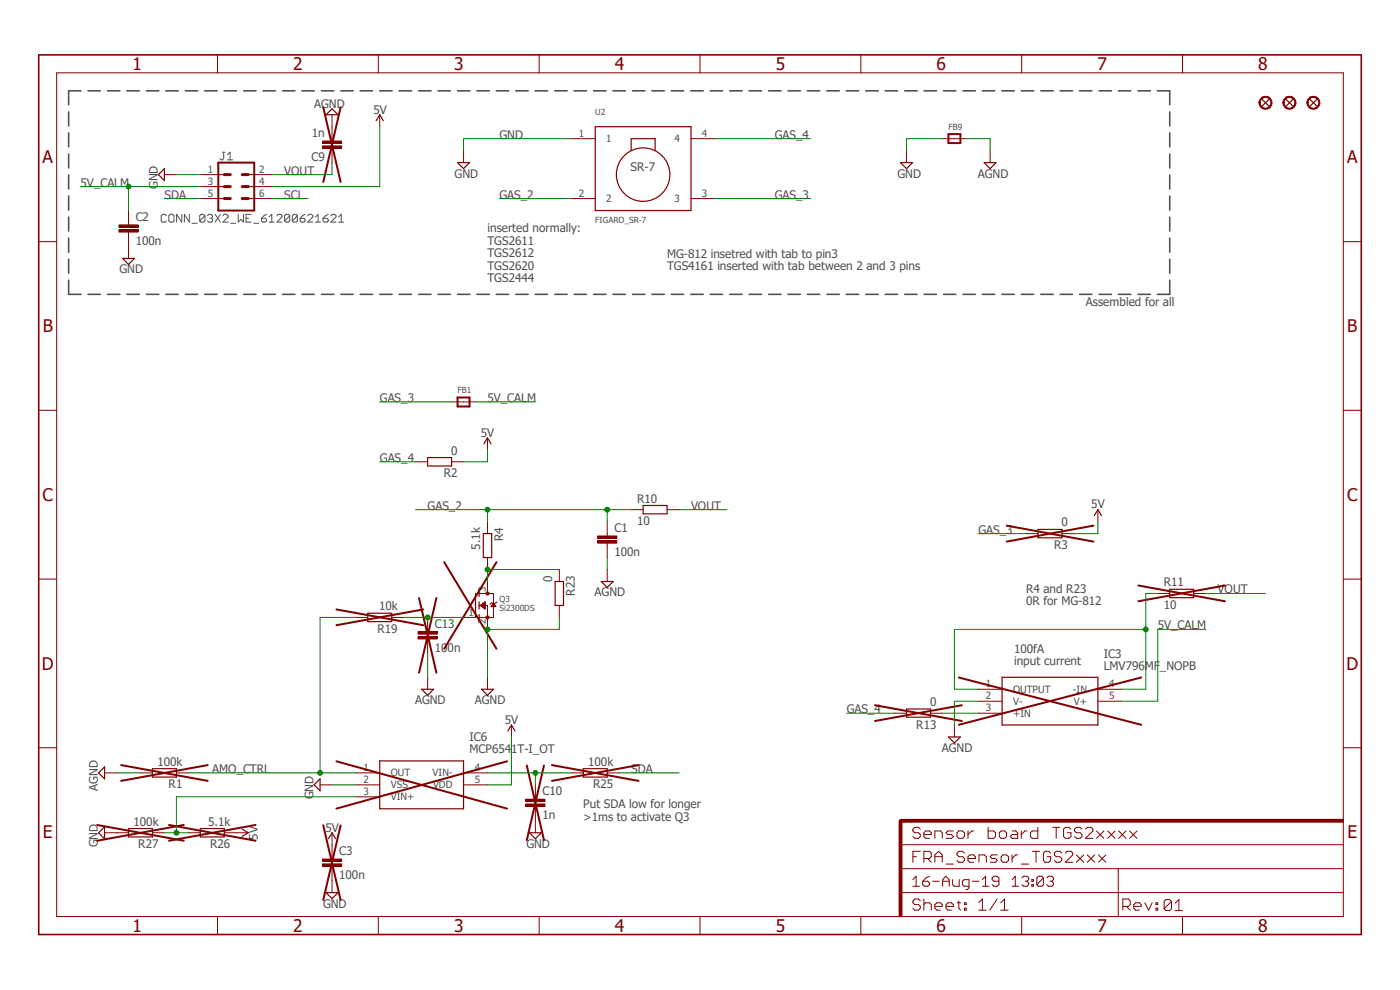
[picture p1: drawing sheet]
<svg xmlns="http://www.w3.org/2000/svg" width="297mm" height="210mm" viewBox="0 0 297 210" stroke-linecap="round" stroke-linejoin="round" font-family="sans-serif">
<path d="M7.9 11.3l281.2 187.3M289.1 11.3l-281.2 187.3" fill="none" stroke="#fff" stroke-width=".21"/>
<g fill="none" stroke="#505050" stroke-width=".34">
<path d="M17.2 19.3h-2.6v2.9M18.7 19.3h2.6M22.8 19.3h2.6M26.9 19.3h2.6M31.1 19.3h2.6M35.2 19.3h2.6M39.3 19.3h2.7M43.4 19.3h2.7M47.5 19.3h2.7M51.7 19.3h2.6M55.8 19.3h2.6M59.9 19.3h2.7"/>
<path d="M64.1 19.3h2.6M68.2 19.3h2.6M72.3 19.3h2.6M76.4 19.3h2.6M80.6 19.3h2.6M84.7 19.3h2.6M88.8 19.3h2.6M92.9 19.3h2.6M97.1 19.3h2.6M101.2 19.3h2.6M105.3 19.3h2.6M109.4 19.3h2.7"/>
<path d="M113.5 19.3h2.7M117.7 19.3h2.6M121.8 19.3h2.6M125.9 19.3h2.7M130 19.3h2.7M134.2 19.3h2.6M138.3 19.3h2.6M142.4 19.3h2.6M146.6 19.3h2.6M150.7 19.3h2.6M154.8 19.3h2.6M158.9 19.3h2.6"/>
<path d="M163.1 19.3h2.6M167.2 19.3h2.6M171.3 19.3h2.6M175.4 19.3h2.7M179.5 19.3h2.7M183.7 19.3h2.6M187.8 19.3h2.6M191.9 19.3h2.7M196 19.3h2.7M200.2 19.3h2.6M204.3 19.3h2.6M208.4 19.3h2.6"/>
<path d="M212.6 19.3h2.6M216.7 19.3h2.6M220.8 19.3h2.6M224.9 19.3h2.6M229 19.3h2.6M233.2 19.3h2.6M237.3 19.3h2.6M241.4 19.3h2.7M245.5 19.3h2.7v2.9M14.6 23.7v3M14.6 28.2v3M14.6 32.7v2.9"/>
<path d="M14.6 37.1v3M248.2 23.7v3M248.2 28.2v3M248.2 32.7v2.9M248.2 37.1v3M14.6 59.4v3h2.6M14.6 41.6v3M14.6 46.1v2.9M14.6 50.5v3M14.6 55v3M248.2 41.6v3M248.2 46.1v2.9"/>
<path d="M248.2 50.5v3M248.2 55v3M248.2 59.4v3h-2.7M18.7 62.4h2.6M22.8 62.4h2.6M26.9 62.4h2.6M31.1 62.4h2.6M35.2 62.4h2.6M39.3 62.4h2.7M43.4 62.4h2.7M47.5 62.4h2.7M51.7 62.4h2.6"/>
<path d="M55.8 62.4h2.6M59.9 62.4h2.7M64.1 62.4h2.6M68.2 62.4h2.6M72.3 62.4h2.6M76.4 62.4h2.6M80.6 62.4h2.6M84.7 62.4h2.6M88.8 62.4h2.6M92.9 62.4h2.6M97.1 62.4h2.6M101.2 62.4h2.6"/>
<path d="M105.3 62.4h2.6M109.4 62.4h2.7M113.5 62.4h2.7M117.7 62.4h2.6M121.8 62.4h2.6M125.9 62.4h2.7M130 62.4h2.7M134.2 62.4h2.6M138.3 62.4h2.6M142.4 62.4h2.6M146.6 62.4h2.6M150.7 62.4h2.6"/>
<path d="M154.8 62.4h2.6M158.9 62.4h2.6M163.1 62.4h2.6M167.2 62.4h2.6M171.3 62.4h2.6M175.4 62.4h2.7M179.5 62.4h2.7M183.7 62.4h2.6M187.8 62.4h2.6M191.9 62.4h2.7M196 62.4h2.7M200.2 62.4h2.6"/>
<path d="M204.3 62.4h2.6M208.4 62.4h2.6M212.6 62.4h2.6M216.7 62.4h2.6M220.8 62.4h2.6M224.9 62.4h2.6M229 62.4h2.6M233.2 62.4h2.6M237.3 62.4h2.6M241.4 62.4h2.7"/>
</g>
<g fill="none" stroke="#505050" stroke-width=".21">
<path d="M47.2 32.3h.5M47.5 32.3v1.4l-.3 .2h-.3l-.2-.2M48.3 33.9h1.1M48.3 32.8l.5-.5v1.6M35.3 45.8l-.3-.3h-.5l-.3 .3v1.1l.3 .2h.5l.3-.2M36.1 45.5h.5l.3 .3v1.1l-.3 .2h-.5l-.3-.2v-1.1zM38.6 45.5v1.6l-1.1-1.6v1.6M40.2 45.5v1.6l-1.1-1.6v1.6M40.7 47.4h1.1M43.5 45.8l-.3-.3h-.6l-.2 .3v1.1M43.5 45.8v1.1l-.3 .2h-.6l-.2-.2M43.5 45.8l-1.1 1.1"/>
<path d="M44 45.8l.3-.3h.5l.3 .3v.2l-.3 .3M44.5 46.3h.3M44.8 46.3l.3 .3v.3l-.3 .2h-.5l-.3-.2M45.6 45.5l1.1 1.6M46.7 45.5l-1.1 1.6M47.3 45.8l.2-.3h.6l.3 .3v.2l-1.1 1.1h1.1M48.9 47.4h1.1M50.5 45.5v1.6l.6-.5 .5 .5v-1.6M52.2 46.3h.5M53.3 45.5h-1.1v1.6h1.1M53.8 47.4h1.1M55.5 46.3h.8l.3 .3v.3l-.3 .2h-.5l-.3-.2z"/>
<path d="M56.6 45.5l-1.1 .8M57.1 47.1h1.1M57.1 46l.6-.5v1.6M58.8 45.8l.2-.3h.6l.2 .3v.2l-1 1.1h1M61.5 45.8l-.3-.3h-.5l-.3 .3v1.1M61.5 45.8v1.1l-.3 .2h-.5l-.3-.2M61.5 45.8l-1.1 1.1M63.1 45.8l-.3-.3h-.5l-.3 .3v1.1M63.1 45.8v1.1l-.3 .2h-.5l-.3-.2M63.1 45.8l-1.1 1.1M63.7 46.3h.8l.2 .3v.3l-.2 .2h-.6l-.2-.2zM64.7 45.5l-.5 .3-.5 .5"/>
<path d="M65.3 45.8l.3-.3h.5l.3 .3v.2l-1.1 1.1h1.1M66.9 47.1h1.1M66.9 46l.6-.5v1.6M68.5 46.3h.9l.2 .3v.3l-.2 .2h-.6l-.3-.2zM69.6 45.5l-1.1 .8M70.2 45.8l.3-.3h.5l.3 .3v.2l-1.1 1.1h1.1M71.8 47.1h1.1M71.8 46l.6-.5v1.6"/>
</g>
<path d="M190.8 174.1h.5v20.3h-.5z" fill-rule="evenodd" fill="#800000"/>
<path d="M190.8 174.1h.5v20.3h-.5z" fill="none" stroke="#800000" stroke-width=".21"/>
<path d="M191 173.8h94v.6h-94z" fill-rule="evenodd" fill="#800000"/>
<g fill="none" stroke="#800000" stroke-width=".21">
<path d="M12 15.5h273v178.9h-273zM46.1 11.6v3.9M80.3 11.6v3.9M114.4 11.6v3.9M148.5 11.6v3.9M182.6 11.6v3.9M216.7 11.6v3.9M250.9 11.6v3.9M8.2 51.3h3.8M285 51.3h3.8M8.2 87h3.8M285 87h3.8"/>
<path d="M103.4 110.7v2.5M103.4 118.3v2.5M128.8 113.2v.5M128.8 115.2v.5M133.9 108.1h2.5M141.5 108.1h2.6M8.2 122.9h3.8M285 122.9h3.8M8.2 158.6h3.8M285 158.6h3.8M191 173.8h94v.6h-94zM191.1 179.2h93.9"/>
<path d="M195.2 175.9l-.3-.4h-.8l-.4 .4v.4l.4 .4h.8l.3 .3v.5l-.3 .3h-.8l-.4-.3M196 177h1.6v-.3l-.4-.4h-.8l-.4 .4v.8l.4 .3h.8M198.3 177.8v-1.5h1.2l.4 .4v1.1M202.3 176.3h-1.2l-.4 .4 .4 .3h.7l.5 .5-.5 .3h-1.1M203.4 176.3h.8l.4 .4v.8l-.4 .3h-.8l-.4-.3v-.8zM205.4 176.3v1.5M206.5 176.3h-.3l-.8 .7M209.6 175.5v2.3h1.2l.4-.3v-.8l-.4-.4h-1.2M212.4 176.3h.7l.4 .4v.8l-.4 .3h-.7l-.4-.3v-.8zM214.7 176.3h.8l.4 .4v1.1h-1.2l-.4-.3 .4-.5h1.2M216.7 176.3v1.5M217.8 176.3h-.4l-.7 .7"/>
<path d="M220.2 175.5v2.3h-1.2l-.4-.3v-.8l.4-.4h1.2M223.3 175.5h1.5M224.1 175.5v2.3M227.2 175.9l-.4-.4h-.8l-.4 .4v1.6l.4 .3h.8l.4-.3v-.8h-.8M229.5 175.9l-.3-.4h-.9l-.3 .4v.4l.3 .4h.9l.3 .3v.5l-.3 .3h-.9l-.3-.3M230.3 175.9l.4-.4h.8l.4 .4v.4l-1.6 1.5h1.6M232.6 176.3l1.6 1.5M234.2 176.3l-1.6 1.5M235 176.3l1.6 1.5M236.6 176.3l-1.6 1.5M237.3 176.3l1.6 1.5M238.9 176.3l-1.6 1.5"/>
<path d="M239.6 176.3l1.6 1.5M241.2 176.3l-1.6 1.5M46.1 194.4v3.8M80.3 194.4v3.8M114.4 194.4v3.8M148.5 194.4v3.8M182.6 194.4v3.8M191.1 189.4h93.9M191.1 184.3h93.9M193.7 181.7h.7M193.7 186.6l.7-.7v2.1M193.7 188h1.4"/>
<path d="M195.2 180.6h-1.5v2.3M195.2 191.1l-.3-.4h-.8l-.4 .4v.4l.4 .4h.8l.3 .4v.4l-.3 .4h-.8l-.4-.4M195.7 186.9h1.1l.4 .4v.4l-.4 .3h-.7l-.4-.3zM196 182.1h1.2l.4-.4v-.7l-.4-.4h-1.2v2.3M196 190.7v2.4M196 191.9l.4-.4h.8l.4 .4v1.2M196.8 182.1l.8 .8M197.2 185.9l-.7 .3-.8 .7M197.9 186.9h1.4M198.3 181.7h1.6M198.3 182.9v-1.5l.8-.8 .8 .8v1.5M198.3 192.3h1.6v-.4l-.4-.4h-.7l-.5 .4v.8l.5 .4h.7"/>
<path d="M200 186.9h1.4M200 188v-1.4l.7-.7 .7 .7v1.4M200.7 183.3h1.6M200.7 192.3h1.6v-.4l-.5-.4h-.7l-.4 .4v.8l.4 .4h.7M202.1 186.6v1.1l.3 .3h1.1v-1.4M203 191.5h.8M203.4 191.1v1.6l.4 .4M204.6 181l-.4-.4h-.8l-.4 .4v.4l.4 .3h.8l.4 .4v.4l-.4 .4h-.8l-.4-.4M204.6 191.5h.4v.4h-.4zM204.6 192.7h.4v.4h-.4zM205.4 182.1h1.5v-.4l-.4-.3h-.8l-.3 .3v.8l.3 .4h.8M205.6 188h-1l-.4-.3v-.8l.4-.3h1v1.7l-.4 .4h-.3"/>
<path d="M206.3 186.9h1.4M207.6 191.5l.8-.8v2.4M207.6 193.1h1.6M207.7 182.9v-1.5h1.2l.4 .3v1.2M208.4 188h1.4M208.4 186.6l.7-.7v2.1M211.5 190.7l-1.5 2.4M211.6 181.4h-1.2l-.3 .3 .3 .4h.8l.4 .4-.4 .4h-1.1M211.9 186.9h-1l-.4-.3v-.4l.4-.3h.6l.4 .3v1.5l-.4 .3h-.6l-.4-.3M212.3 193.1h1.6M212.3 191.5l.8-.8v2.4M212.4 181.7l.4-.3h.7l.5 .3v.8l-.5 .4h-.7l-.4-.4z"/>
<path d="M214.7 181.4v1.5M214.7 188h1.4M214.7 186.6l.7-.7v2.1M215.9 181.4h-.4l-.8 .7M216.7 183.3h1.5M216.7 194.4v3.8M216.8 186.2l.4-.3h.6l.4 .3v.4l-.4 .3M217.5 186.9h.3M217.8 186.9l.4 .4v.4l-.4 .3h-.6l-.4-.3M218.9 187.7h.3v.3h-.3zM218.9 186.6h.3v.3h-.3zM219 180.6h1.6"/>
<path d="M219.8 180.6v2.3M221.4 186.2v1.5l-.4 .3h-.7l-.3-.3M221.4 186.2l-.4-.3h-.7l-.3 .3v1.5M221.4 186.2l-1.4 1.5M222.1 186.2l.3-.3h.7l.4 .3v.4l-.4 .3M222.8 186.9h.3M222.9 181l-.4-.4h-.8l-.3 .4v1.5l.3 .4h.8l.4-.4v-.8h-.8M223.1 186.9l.4 .4v.4l-.4 .3h-.7l-.3-.3M225.3 181l-.5-.4h-.7l-.4 .4v.4l.4 .3h.7l.5 .4v.4l-.5 .4h-.7l-.4-.4M226 181l.4-.4h.8l.4 .4v.4l-1.6 1.5h1.6M228.3 181.4l1.6 1.5M229.9 181.4l-1.6 1.5"/>
<path d="M230.7 181.4l1.5 1.5M232.2 181.4l-1.5 1.5M233 181.4l1.6 1.5M234.6 181.4l-1.6 1.5M237.2 184.3v10.2M238.2 192.3h1.2l.4-.4v-.8l-.4-.4h-1.2v2.4M239 192.3l.8 .8M240.5 192.3h1.6v-.4l-.4-.4h-.8l-.4 .4v.8l.4 .4h.8M242.9 191.5l.8 1.6 .7-1.6M245.2 192.7h.4v.4h-.4zM245.2 191.5h.4v.4h-.4zM248.5 191.2l-.4-.4h-.7l-.4 .4v1.6"/>
<path d="M248.5 191.2v1.6l-.4 .4h-.7l-.4-.4M248.5 191.2l-1.5 1.6M249.3 193.2h1.6M249.3 191.6l.8-.8v2.4M250.9 194.4v3.8"/>
</g>
<path d="M192.3 174.1h-1.2v1.3" fill="none" stroke="#800000" stroke-width=".64"/>
<path d="M8.2 11.6h280.6v186.6h-280.6z" fill="none" stroke="#800000" stroke-width=".34"/>
<path d="M102.5 113.2h1.8v5.1h-1.8zM136.4 107.2h5.1v1.8h-5.1z" fill="none" stroke="#800000" stroke-width=".25"/>
<path d="M126.8 114.7h4.1v.5h-4.1z" fill-rule="evenodd" fill="#800000"/>
<path d="M126.8 114.7h4.1v.5h-4.1z" fill="none" stroke="#800000" stroke-width=".21"/>
<path d="M126.8 113.7h4.1v.5h-4.1z" fill-rule="evenodd" fill="#800000"/>
<g fill="none" stroke="#800000" stroke-width=".21">
<path d="M42.5 37h5.1M42.5 39.6h5.1M52.7 37h5M52.7 39.6h5M27.3 47.2v.5M27.3 49.2v.5M42.5 42.1h5.1M52.7 42.1h5M126.8 113.7h4.1v.5h-4.1zM128.8 110.7v2.5M128.8 115.7v2.6M207.5 146.2h5.1"/>
<path d="M207.5 148.8h5.1M207.5 151.3h5.1M232.9 146.2h5.1M232.9 148.8h5.1"/>
</g>
<path d="M212.6 143.7h20.3v10.1h-20.3z" fill="none" stroke="#800000" stroke-width=".25"/>
<path d="M46.3 34.5h7.6v10.2h-7.6zM203.4 143.7l38.7 10.1M242.1 143.7l-38.7 10.1" fill="none" stroke="#800000" stroke-width=".42"/>
<path d="M47.6 39.6h1.3M47.6 37h1.3M51.4 39.6h1.3M51.4 37h1.3M47.6 42.1h1.3M51.4 42.1h1.3" fill="none" stroke="#800000" stroke-width=".64"/>
<path d="M25.2 48.7h4.1v.5h-4.1z" fill-rule="evenodd" fill="#800000"/>
<path d="M25.2 48.7h4.1v.5h-4.1z" fill="none" stroke="#800000" stroke-width=".21"/>
<path d="M25.2 47.7h4.1v.5h-4.1z" fill-rule="evenodd" fill="#800000"/>
<path d="M199.9 29.4h5.1M25.2 47.7h4.1v.5h-4.1zM27.3 44.7v2.5M27.3 49.7v5.1M245.6 125.9h2.6M253.2 125.9h2.6" fill="none" stroke="#800000" stroke-width=".21"/>
<path d="M267.7 21l1.5 1.6M269.2 21l-1.5 1.6M26 54.8h2.5l-1.2 1.3zM248.2 125h5v1.8h-5z" fill="none" stroke="#800000" stroke-width=".25"/>
<path d="M201.2 28.4h2.6v2h-2.6zM241.5 124.2l18.4 3.4M259.9 124.2l-18.4 3.4" fill="none" stroke="#800000" stroke-width=".42"/>
<path d="M267.4 20.9a1.39 1.39 0 0 1 2.2 .2 1.39 1.39 0 0 1-.7 2.1 1.39 1.39 0 0 1-1.8-1.4h.2a1.13 1.13 0 0 1 1.6-1.1 1.13 1.13 0 0 1 .4 1.8 1.13 1.13 0 0 1-1.9-.3l-.1-.4h-.2z" fill-rule="evenodd" fill="#800000"/>
<path d="M267.4 20.9a1.39 1.39 0 0 1 2.2 .2 1.39 1.39 0 0 1-.7 2.1 1.39 1.39 0 0 1-1.8-1.4h.2a1.13 1.13 0 0 1 1.6-1.1 1.13 1.13 0 0 1 .4 1.8 1.13 1.13 0 0 1-1.9-.3l-.1-.4h-.2z" fill="none" stroke="#800000" stroke-width=".21"/>
<path d="M277.9 21l1.5 1.6M279.4 21l-1.5 1.6" fill="none" stroke="#800000" stroke-width=".25"/>
<path d="M277.6 20.9a1.39 1.39 0 0 1 2.2 .2 1.39 1.39 0 0 1-.8 2.1 1.39 1.39 0 0 1-1.8-1.4h.3a1.13 1.13 0 0 1 1.5-1.1 1.13 1.13 0 0 1 .4 1.8 1.13 1.13 0 0 1-1.8-.3l-.1-.4h-.3z" fill-rule="evenodd" fill="#800000"/>
<path d="M277.6 20.9a1.39 1.39 0 0 1 2.2 .2 1.39 1.39 0 0 1-.8 2.1 1.39 1.39 0 0 1-1.8-1.4h.3a1.13 1.13 0 0 1 1.5-1.1 1.13 1.13 0 0 1 .4 1.8 1.13 1.13 0 0 1-1.8-.3l-.1-.4h-.3z" fill="none" stroke="#800000" stroke-width=".21"/>
<path d="M272.8 21l1.5 1.6M274.3 21l-1.5 1.6" fill="none" stroke="#800000" stroke-width=".25"/>
<path d="M272.5 20.9a1.39 1.39 0 0 1 2.2 .2 1.39 1.39 0 0 1-.8 2.1 1.39 1.39 0 0 1-1.7-1.4h.2a1.13 1.13 0 0 1 1.5-1.1 1.13 1.13 0 0 1 .4 1.8 1.13 1.13 0 0 1-1.8-.3l-.1-.4h-.2z" fill-rule="evenodd" fill="#800000"/>
<path d="M192.3 32v2.5M210.1 32v2.5M272.5 20.9a1.39 1.39 0 0 1 2.2 .2 1.39 1.39 0 0 1-.8 2.1 1.39 1.39 0 0 1-1.7-1.4h.2a1.13 1.13 0 0 1 1.5-1.1 1.13 1.13 0 0 1 .4 1.8 1.13 1.13 0 0 1-1.8-.3l-.1-.4h-.2zM95.8 85.3h5.1M101.6 128.4h1.8v2.6M101.6 125.9h3.1v5.1h-3.1M105.5 127.7l-.3 .2h-1l-.3 .3M128.8 120.8v2.6M103.4 143.7v2.5M189.8 151.3h2.5M197.4 151.3h2.5M202.5 153.8v2.5" fill="none" stroke="#800000" stroke-width=".21"/>
<path d="M191.1 34.5h2.5l-1.3 1.3zM208.8 34.5h2.5l-1.2 1.3zM100.9 125.9v5.1M101.6 125.3v1.2M101.6 127.7v1.5M101.6 130.3v1.3M127.6 123.4h2.5l-1.3 1.2zM102.2 146.2h2.5l-1.3 1.3zM192.3 150.4h5.1v1.7h-5.1zM201.2 156.3h2.6l-1.3 1.3z" fill="none" stroke="#800000" stroke-width=".25"/>
<path d="M97.1 84.3h2.5v1.9h-2.5zM185.6 149.6l18.4 3.4M204 149.6l-18.4 3.4" fill="none" stroke="#800000" stroke-width=".42"/>
<circle cx="103.4" cy="131" r=".33" fill="#800000"/>
<circle cx="103.4" cy="131" r=".33" fill="none" stroke="#800000" stroke-width=".21"/>
<circle cx="103.4" cy="125.9" r=".33" fill="#800000"/>
<g fill="none" stroke="#800000" stroke-width=".21">
<path d="M98.3 131h2.6M101.9 128.4h1M101.9 128.4l1-.7v1.5zM102 128.5h.9M102 128.4h.9M102.2 128.6h.7M102.2 128.3h.7M102.3 128.7h.6M102.3 128.1h.6M102.4 128.1h.5M102.4 128.8h.5M102.5 128h.4"/>
<path d="M102.5 128.9h.4M102.6 128.9h.3M102.6 127.9h.3M102.7 129h.2M102.7 127.8h.2M102.9 129.2h.1M102.9 127.7h.1M103.4 123.4v2.5M103.4 131v2.5M104.2 128.6h1M104.3 128.5h.8M104.4 128.4h.6"/>
<path d="M104.5 128.3h.4M104.5 128.1h.4M104.6 128.1h.2M104.6 128h.1M104.7 127.9l.5 .8h-1zM118.7 120.8v2.6M118.7 128.4v2.6M75.5 164h5.1M75.5 166.5h5.1M75.5 169h5.1M98.3 164h5.1M98.3 166.5h5.1"/>
<path d="M113.6 169v.5M113.6 171.1v.5"/>
<circle cx="103.4" cy="125.9" r=".33"/>
</g>
<path d="M94.2 119.3l11.1 18.3M105.3 119.3l-11.1 18.3M71.4 161.5l36.2 10M107.6 161.5l-36.2 10" fill="none" stroke="#800000" stroke-width=".42"/>
<path d="M117.8 123.4h1.7v5h-1.7zM80.6 161.4h17.7v10.2h-17.7z" fill="none" stroke="#800000" stroke-width=".25"/>
<path d="M111.5 170.6h4.1v.5h-4.1z" fill-rule="evenodd" fill="#800000"/>
<path d="M111.5 170.6h4.1v.5h-4.1z" fill="none" stroke="#800000" stroke-width=".21"/>
<path d="M111.5 169.5h4.1v.6h-4.1z" fill-rule="evenodd" fill="#800000"/>
<g fill="none" stroke="#800000" stroke-width=".21">
<path d="M34.9 37h2.5M70.4 29.4v.5M70.4 31.5v.5M80.6 24.3v2.6M108.5 153.8v2.5M22.2 164h2.5M22.2 176.7h5.1M29.8 164h2.5M32.3 176.7h2.6M37.4 164h2.6M40 176.7h2.5M47.6 176.7h5.1"/>
<path d="M67.9 166.5h2.5M111.5 169.5h4.1v.6h-4.1zM113.6 166.5v2.5M113.6 171.6v5.1M121.2 164h2.5M128.8 164h2.6"/>
</g>
<path d="M20.6 175l18.4 3.4M25.7 162.3l18.4 3.4M35.9 175l18.3 3.4M39 175l-18.4 3.4M44.1 162.3l-18.4 3.4M54.2 175l-18.3 3.4M111.8 162.4l3.6 15.8M115.4 162.4l-3.6 15.8M117.1 162.3l18.4 3.4M135.5 162.3l-18.4 3.4" fill="none" stroke="#800000" stroke-width=".42"/>
<path d="M34.9 35.8v2.5l-1.3-1.3zM79.8 25.6l.8-1.3 .7 1.3M107.7 155.1l.8-1.3 .8 1.3M20.9 164l1.3-1.3v2.5zM20.9 176.7l1.3-1.3v2.5zM27.3 175.8h5v1.7h-5zM32.3 163.1h5.1v1.7h-5.1zM42.5 175.8h5.1v1.7h-5.1zM51.4 175.9l1.3 .8-1.3 .7M67.9 165.2v2.6l-1.3-1.3zM112.3 176.7h2.6l-1.3 1.2zM123.7 163.1h5.1v1.7h-5.1z" fill="none" stroke="#800000" stroke-width=".25"/>
<path d="M68.4 29.9h4.1v.5h-4.1z" fill-rule="evenodd" fill="#800000"/>
<path d="M68.4 29.9h4.1v.5h-4.1z" fill="none" stroke="#800000" stroke-width=".21"/>
<path d="M68.4 30.9h4.1v.6h-4.1z" fill-rule="evenodd" fill="#800000"/>
<path d="M68.4 30.9h4.1v.6h-4.1zM70.4 24.3v5.1M70.4 32v2.5M75.5 131h2.5M83.1 131h2.5M90.7 133.5v.5M90.7 135.6v.5" fill="none" stroke="#800000" stroke-width=".21"/>
<path d="M68.6 22.8l3.7 15.8M72.3 22.8l-3.7 15.8M71.4 129.3l18.4 3.3M89.8 129.3l-18.4 3.3" fill="none" stroke="#800000" stroke-width=".42"/>
<path d="M70.4 23.1l1.3 1.2h-2.5zM78 130.1h5.1v1.8h-5.1z" fill="none" stroke="#800000" stroke-width=".25"/>
<path d="M88.7 135h4.1v.6h-4.1z" fill-rule="evenodd" fill="#800000"/>
<path d="M88.7 135h4.1v.6h-4.1z" fill="none" stroke="#800000" stroke-width=".21"/>
<path d="M88.7 134h4.1v.5h-4.1z" fill-rule="evenodd" fill="#800000"/>
<g fill="none" stroke="#800000" stroke-width=".21">
<path d="M98.3 32v2.5M121.2 29.4h5.1M146.6 29.4h5.1M121.2 42.1h5.1M146.6 42.1h5.1M88.2 98h2.5M95.8 98h2.5M103.4 92.9v2.5M217.7 113.2h2.5M225.3 113.2h2.5M232.9 108.1v2.6M88.7 134h4.1v.5h-4.1z"/>
<path d="M90.7 131v2.5M90.7 136.1v2.5M90.7 143.7v2.5M70.4 181.7v.5M70.4 183.8v.5"/>
</g>
<path d="M213.6 111.5l18.4 3.4M232 111.5l-18.4 3.4M88.9 126.9l3.7 15.8M92.6 126.9l-3.7 15.8" fill="none" stroke="#800000" stroke-width=".42"/>
<g fill="none" stroke="#800000" stroke-width=".25">
<path d="M97.1 34.5h2.5l-1.3 1.3zM126.3 26.9h20.3v17.8h-20.3zM133.9 32v-2.6h5.1v2.6M90.7 97.1h5.1v1.7h-5.1zM102.7 94.1l.7-1.2 .8 1.2M220.2 112.3h5.1v1.8h-5.1zM232.2 109.4l.7-1.3 .8 1.3M89.5 146.2h2.5l-1.3 1.3z"/>
<circle cx="136.4" cy="37" r="5.7"/>
</g>
<path d="M68.4 183.3h4.1v.5h-4.1z" fill-rule="evenodd" fill="#800000"/>
<path d="M68.4 183.3h4.1v.5h-4.1z" fill="none" stroke="#800000" stroke-width=".21"/>
<path d="M68.4 182.2h4.1v.6h-4.1z" fill-rule="evenodd" fill="#800000"/>
<path d="M70.4 176.7v5M68.4 182.2h4.1v.6h-4.1zM70.4 184.3v5.1" fill="none" stroke="#800000" stroke-width=".21"/>
<path d="M68.6 175.1l3.7 15.8M72.3 175.1l-3.7 15.8" fill="none" stroke="#800000" stroke-width=".42"/>
<path d="M69.7 177.9l.7-1.2 .8 1.2M69.2 189.4h2.5l-1.3 1.2z" fill="none" stroke="#800000" stroke-width=".25"/>
<g fill="none" stroke="#008000" stroke-width=".21">
<path d="M17.1 39.6h25.4M27.3 39.6v5.1M37.4 37h5.1M70.4 34.5v2.5h-12.7M80.6 26.9v12.7h-22.9M121.2 29.4h-22.9v2.6M199.9 29.4h-7.6v2.6M100.9 85.3h12.7M103.4 95.4v2.6h-5.1M144.1 108.1h10.1M232.9 110.7v2.5h-5.1M255.8 125.9h12.7"/>
<path d="M255.8 133.5h-10.2v15.3h-7.6M108.5 156.3v10.2h-5.1M70.4 166.5h5.1"/>
</g>
<circle cx="27.3" cy="39.6" r=".51" fill="#008000"/>
<g fill="none" stroke="#008000" stroke-width=".21">
<path d="M243.1 133.5h-40.6v12.7h5M243.1 125.9v20.3h-5.1"/>
<circle cx="27.3" cy="39.6" r=".51"/>
</g>
<circle cx="243.1" cy="133.5" r=".51" fill="#008000"/>
<g fill="none" stroke="#008000" stroke-width=".21">
<path d="M205 29.4h5.1v2.6M128.8 118.3v2.5M118.7 131v2.5h-15.3v10.2M243.1 125.9h2.5M207.5 148.8h-5v5"/>
<circle cx="243.1" cy="133.5" r=".51"/>
</g>
<circle cx="103.4" cy="133.5" r=".51" fill="#008000"/>
<g fill="none" stroke="#008000" stroke-width=".21">
<path d="M34.9 42.1h7.6M57.7 42.1h7.7M90.7 138.6v5.1M118.7 120.8h-15.3v2.6M199.9 151.3h7.6M24.7 164h5.1M131.4 164h12.7"/>
<circle cx="103.4" cy="133.5" r=".51"/>
</g>
<circle cx="103.4" cy="120.8" r=".51" fill="#008000"/>
<g fill="none" stroke="#008000" stroke-width=".21">
<path d="M75.5 131h-7.6v33M40 164h35.5"/>
<circle cx="103.4" cy="120.8" r=".51"/>
</g>
<circle cx="67.9" cy="164" r=".51" fill="#008000"/>
<g fill="none" stroke="#008000" stroke-width=".21">
<path d="M103.4 164h17.8M113.6 164v2.5"/>
<circle cx="67.9" cy="164" r=".51"/>
</g>
<circle cx="113.6" cy="164" r=".51" fill="#008000"/>
<g fill="none" stroke="#008000" stroke-width=".21">
<path d="M34.9 176.7h5.1M75.5 169h-38.1v7.7"/>
<circle cx="113.6" cy="164" r=".51"/>
</g>
<circle cx="37.4" cy="176.7" r=".51" fill="#008000"/>
<g fill="none" stroke="#008000" stroke-width=".21">
<path d="M85.6 131h12.7"/>
<circle cx="37.4" cy="176.7" r=".51"/>
</g>
<circle cx="90.7" cy="131" r=".51" fill="#008000"/>
<g fill="none" stroke="#008000" stroke-width=".21">
<path d="M106 42.1h15.2M88.2 108.1h40.6M103.4 108.1v2.6"/>
<circle cx="90.7" cy="131" r=".51"/>
</g>
<circle cx="103.4" cy="108.1" r=".51" fill="#008000"/>
<g fill="none" stroke="#008000" stroke-width=".21">
<path d="M133.9 108.1h-5.1v2.6"/>
<circle cx="103.4" cy="108.1" r=".51"/>
</g>
<circle cx="128.8" cy="108.1" r=".51" fill="#008000"/>
<g fill="none" stroke="#008000" stroke-width=".21">
<path d="M151.7 29.4h20.3M151.7 42.1h20.3M80.6 98h7.6M80.6 85.3h15.2M207.5 113.2h10.2M179.6 151.3h10.2"/>
<circle cx="128.8" cy="108.1" r=".51"/>
</g>
<g font-size="3.7" fill="#800000">
<text x="28.1" y="14.9">1</text>
<text x="62.2" y="14.9">2</text>
<text x="96.4" y="14.9">3</text>
<text x="130.5" y="14.9">4</text>
<text x="164.6" y="14.9">5</text>
<text x="198.7" y="14.9">6</text>
<text x="232.8" y="14.9">7</text>
<text x="267" y="14.9">8</text>
<text x="9" y="34.7">A</text>
<text x="285.8" y="34.7">A</text>
<text x="9.1" y="70.4">B</text>
<text x="285.8" y="70.4">B</text>
<text x="9" y="106.3">C</text>
<text x="285.8" y="106.3">C</text>
<text x="8.9" y="142.1">D</text>
<text x="285.7" y="142.1">D</text>
<text x="9.1" y="177.8">E</text>
<text x="285.9" y="177.8">E</text>
<text x="28.1" y="197.7">1</text>
<text x="62.2" y="197.7">2</text>
<text x="96.4" y="197.7">3</text>
<text x="130.5" y="197.7">4</text>
<text x="164.6" y="197.7">5</text>
<text x="198.7" y="197.7">6</text>
<text x="232.8" y="197.7">7</text>
<text x="266.9" y="197.7">8</text>
</g>
<g font-size="2.5" fill="#505050">
<text x="66.6" y="22.9">AGND</text>
<text x="66.2" y="29">1n</text>
<text x="79.2" y="24.1">5V</text>
<text x="106" y="29.4">GND</text>
<text x="164.4" y="29.4">GAS_4</text>
<text x="66.1" y="34.1">C9</text>
<text x="17.1" y="39.6">5V_CALM</text>
<text x="33.5" y="40.1" transform="rotate(-90 33.5 40.1)">GND</text>
<text x="60.3" y="37">VOUT</text>
<text x="96.4" y="37.7">GND</text>
<text x="133.8" y="36.3">SR-7</text>
<text x="190.4" y="37.7">GND</text>
<text x="207.4" y="37.7">AGND</text>
<text x="28.8" y="46.8">C2</text>
<text x="34.9" y="42.1">SDA</text>
<text x="60.3" y="42.1">SCL</text>
<text x="106" y="42.1">GAS_2</text>
<text x="164.4" y="42.1">GAS_3</text>
<text x="28.8" y="51.9">100n</text>
<text x="103.4" y="49.2">inserted normally:</text>
<text x="103.4" y="51.9">TGS2611</text>
<text x="25.4" y="58">GND</text>
<text x="103.4" y="54.6">TGS2612</text>
<text x="103.4" y="57.2">TGS2620</text>
<text x="103.4" y="59.9">TGS2444</text>
<text x="141.5" y="54.7">MG-812 insetred with tab to pin3</text>
<text x="141.5" y="57.4">TGS4161 inserted with tab between 2 and 3 pins</text>
<text x="230.4" y="65">Assembled for all</text>
<text x="80.6" y="85.3">GAS_3</text>
<text x="103.4" y="85.3">5V_CALM</text>
<text x="102" y="92.6">5V</text>
<text x="80.6" y="98">GAS_4</text>
<text x="94.2" y="101.3">R2</text>
<text x="95.7" y="96.4">0</text>
<text x="135.2" y="106.6">R10</text>
<text x="231.5" y="107.9">5V</text>
<text x="90.7" y="108.1">GAS_2</text>
<text x="130.3" y="112.8">C1</text>
<text x="135.2" y="111.4">10</text>
<text x="146.6" y="108.1">VOUT</text>
<text x="207.6" y="113.2">GAS_3</text>
<text x="225.2" y="111.7">0</text>
<text x="101.9" y="116.6" transform="rotate(-90 101.9 116.6)">5.1k</text>
<text x="106.7" y="114.9" transform="rotate(-90 106.7 114.9)">R4</text>
<text x="130.3" y="117.9">100n</text>
<text x="223.7" y="116.5">R3</text>
<text x="117.1" y="123.4" transform="rotate(-90 117.1 123.4)">0</text>
<text x="217.7" y="125.8">R4 and R23</text>
<text x="246.9" y="124.4">R11</text>
<text x="258.3" y="125.9">VOUT</text>
<text x="80.4" y="129.5">10k</text>
<text x="122" y="126.4" transform="rotate(-90 122 126.4)">R23</text>
<text x="126.2" y="126.5">AGND</text>
<text x="217.7" y="128.4">0R for MG-812</text>
<text x="246.9" y="129.2">10</text>
<text x="80.1" y="134.2">R19</text>
<text x="92.2" y="133.1">C13</text>
<text x="245.6" y="133.5">5V_CALM</text>
<text x="92.2" y="138.2">100n</text>
<text x="215.1" y="138.5">100fA</text>
<text x="215.1" y="141.1">input current</text>
<text x="234.2" y="142">LMV796MF_NOPB</text>
<text x="234.2" y="139.5">IC3</text>
<text x="88.1" y="149.4">AGND</text>
<text x="100.8" y="149.4">AGND</text>
<text x="197.3" y="149.8">0</text>
<text x="107.1" y="153.6">5V</text>
<text x="179.6" y="151.3">GAS_4</text>
<text x="194.4" y="154.6">R13</text>
<text x="99.6" y="159.8">MCP6541T-I_OT</text>
<text x="99.6" y="157.2">IC6</text>
<text x="199.8" y="159.5">AGND</text>
<text x="20.8" y="167.8" transform="rotate(-90 20.8 167.8)">AGND</text>
<text x="33.4" y="162.4">100k</text>
<text x="35.8" y="167.3">R1</text>
<text x="45" y="164">AMO_CTRL</text>
<text x="124.8" y="162.4">100k</text>
<text x="125.8" y="167.3">R25</text>
<text x="133.9" y="164">SDA</text>
<text x="66.5" y="169.6" transform="rotate(-90 66.5 169.6)">GND</text>
<text x="115.1" y="173.7">1n</text>
<text x="115.1" y="168.7">C10</text>
<text x="123.7" y="171.5">Put SDA low for longer</text>
<text x="20.8" y="179.8" transform="rotate(-90 20.8 179.8)">GND</text>
<text x="28.3" y="175.1">100k</text>
<text x="29.3" y="180">R27</text>
<text x="44.2" y="175.1">5.1k</text>
<text x="44.6" y="180">R26</text>
<text x="54.7" y="178.1" transform="rotate(-90 54.7 178.1)">5V</text>
<text x="69" y="176.4">5V</text>
<text x="111.7" y="179.8">GND</text>
<text x="123.7" y="174.1">&gt;1ms to activate Q3</text>
<text x="72" y="181.4">C3</text>
<text x="72" y="186.4">100n</text>
<text x="68.5" y="192.5">GND</text>
</g>
<g font-size="2.1" fill="#505050">
<text x="122.8" y="29.1">1</text>
<text x="148.9" y="29.1">4</text>
<text x="128.6" y="30.2">1</text>
<text x="143.1" y="30.2">4</text>
<text x="44.1" y="36.7">1</text>
<text x="44.1" y="39.2">3</text>
<text x="44.1" y="41.7">5</text>
<text x="55" y="41.7">6</text>
<text x="55" y="39.2">4</text>
<text x="55" y="36.7">2</text>
<text x="122.8" y="41.7">2</text>
<text x="148.9" y="41.7">3</text>
<text x="128.6" y="42.9">2</text>
<text x="143.1" y="42.9">3</text>
<text x="103.1" y="125.5" transform="rotate(-90 103.1 125.5)">3</text>
<text x="99.4" y="130.6">1</text>
<text x="103.1" y="132.5" transform="rotate(-90 103.1 132.5)">2</text>
<text x="209.1" y="145.8">1</text>
<text x="209.1" y="148.4">2</text>
<text x="215" y="147">OUTPUT</text>
<text x="215" y="149.5">V-</text>
<text x="227.6" y="147">-IN</text>
<text x="227.8" y="149.5">V+</text>
<text x="235.3" y="145.8">4</text>
<text x="235.3" y="148.4">5</text>
<text x="209.1" y="150.9">3</text>
<text x="215" y="152.1">+IN</text>
<text x="77.1" y="163.6">1</text>
<text x="77.1" y="166.2">2</text>
<text x="82.9" y="164.7">OUT</text>
<text x="82.9" y="167.3">VSS</text>
<text x="91.8" y="164.7">VIN-</text>
<text x="91.9" y="167.3">VDD</text>
<text x="100.7" y="163.6">4</text>
<text x="100.7" y="166.2">5</text>
<text x="77.1" y="168.7">3</text>
<text x="82.9" y="169.8">VIN+</text>
</g>
<g font-size="1.8" fill="#505050">
<text x="126.3" y="24.3">U2</text>
<text x="201.2" y="27.5">FB9</text>
<text x="126.3" y="47.2">FIGARO_SR-7</text>
<text x="97.1" y="83.4">FB1</text>
<text x="106" y="129.7">Si2300DS</text>
<text x="106" y="127.8">Q3</text>
</g>
</svg>
